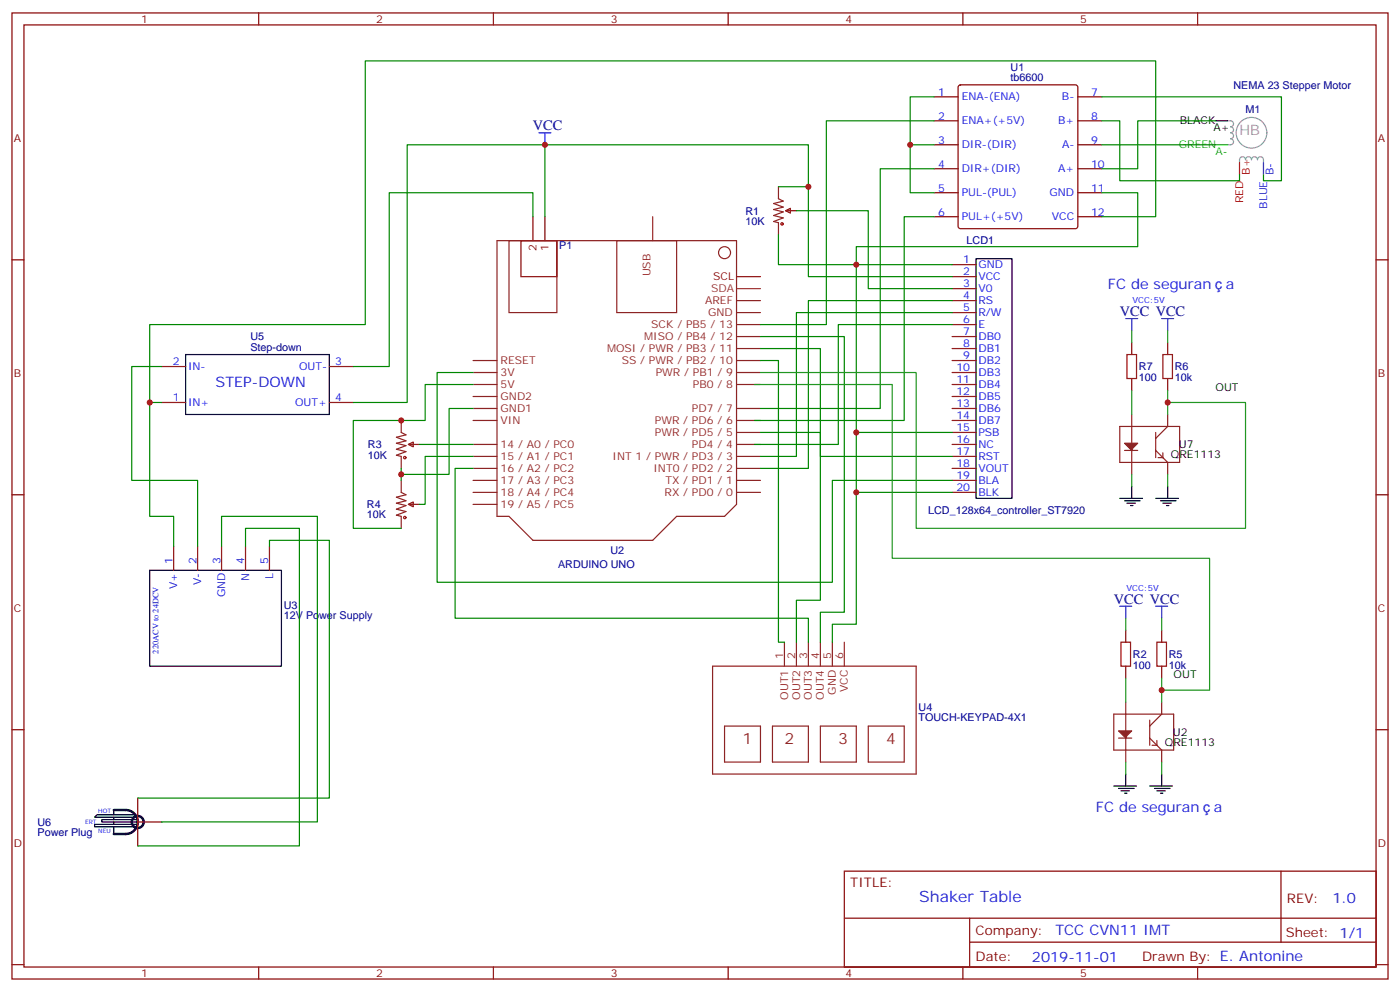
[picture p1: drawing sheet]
<svg xmlns="http://www.w3.org/2000/svg" width="412mm" height="292mm" viewBox="0 0 412 292" stroke-linecap="round" stroke-linejoin="round" font-family="sans-serif">
<g fill="none" stroke="#8c2424" stroke-width=".35">
<path d="M229.3 55v3.5l1.4 .7-2.8 .7 2.8 1.1-2.8 .7 2.8 .7-2.8 1 2.8 .7-2.8 1.1 1.4 .3v3.6M146.4 70.8h70.6v77.6l-3.6 3.6h-14.1l-7 7h-35.3l-7.1-7h-3.5zM149.9 70.8h14.1v21.2h-14.1zM181.7 70.8h17.6v21.2h-17.6zM192.3 63.8v7M217 99.1h7M217 95.5h7M217 92h7M217 88.5h7M139.3 113.2h7.1M139.3 109.6h7.1M139.3 106.1h7.1"/>
<path d="M139.3 116.7h7.1M217 113.2h7M217 109.6h7M217 106.1h7M217 102.6h7M118.2 123.8v3.5l1.4 .7-2.8 .7 2.8 1.1-2.8 .7 2.8 .7-2.8 1 2.8 .7-2.8 1.1 1.4 .3v3.6M139.3 137.9h7.1M139.3 134.3h7.1M139.3 130.8h7.1M139.3 123.8h7.1M139.3 120.2h7.1M217 137.9h7"/>
<path d="M217 134.3h7M217 130.8h7M217 127.3h7M217 123.8h7M217 120.2h7M329.8 125.5h17.7v10.6h-17.7zM331.3 132.6h3.8M333.4 122v17.6M340.4 127.3v7.4M340.4 132.6l3.6 3.5v3.5M342.5 133.3v1.4h-1.4M344 122v3.5l-3.6 3.5"/>
<path d="M118.2 141.4v3.5l1.4 .7-2.8 .7 2.8 1.1-2.8 .7 2.8 .7-2.8 1.1 2.8 .7-2.8 1 1.4 .4v3.5M139.3 144.9h7.1M139.3 141.4h7.1M139.3 148.4h7.1M217 144.9h7M217 141.4h7M209.9 196.1h60v31.7h-60zM231.1 189v7.1M234.6 189v7.1M238.1 189v7.1M241.7 189v7.1M245.2 189v7.1"/>
<path d="M248.7 189v7.1M213.4 213.7h10.6v10.6h-10.6zM227.5 213.7h10.6v10.6h-10.6zM241.7 213.7h10.5v10.6h-10.5zM255.8 213.7h10.5v10.6h-10.5zM328.1 210.2h17.6v10.6h-17.6zM329.5 217.2h3.9M331.6 206.7v17.6M338.7 211.9v7.5M338.7 217.2l3.5 3.6v3.5M340.8 217.9v1.5h-1.4M342.2 206.7v3.5l-3.5 3.5"/>
<circle cx="213.4" cy="74.4" r="1.76"/>
</g>
<g fill="none" stroke="#870000" stroke-width=".35">
<path d="M3.5 3.8h405.4v284.3h-405.4zM7.1 7.3h398.2v277.3h-398.2zM76.2 3.8v3.5M145.3 3.8v3.5M214.5 3.8v3.5M283.6 3.8v3.5M352.8 3.8v3.5M275.2 28.5h7M275.2 35.6h7M282.5 25.2l.4-.2h33.9l.5 .2 .2 .5v40.9l-.2 .5-.5 .2h-33.9l-.5-.2-.2-.5v-40.9zM317.5 28.5h7.1M317.5 35.6h7.1"/>
<path d="M275.2 56.7h7M275.2 42.6h7M275.2 49.7h7M317.5 56.7h7.1M317.5 42.6h7.1M317.5 49.7h7.1M3.5 76.5h3.6M231.4 62l1.4-.7v1.4zM231.4 62h3.2M275.2 63.8h7M280.5 77.9h7M317.5 63.8h7.1"/>
<path d="M405.3 76.5h3.6M280.5 81.4h7M280.5 84.9h7M280.5 88.5h7M280.5 92h7M280.5 95.5h7M280.5 99.1h7M47.6 118.5h7.1M47.6 107.9h7.1M97 118.5h7.1M97 107.9h7.1M280.5 102.6h7"/>
<path d="M280.5 106.1h7M280.5 109.6h7M280.5 113.2h7M280.5 116.7h7M333.4 100.8v3.6M333.4 111.4v3.5M344 100.8v3.6M344 111.4v3.5M120.3 130.8l1.4-.7v1.4zM120.3 130.8h3.2M280.5 120.2h7M280.5 123.8h7"/>
<path d="M280.5 127.3h7M280.5 130.8h7M280.5 134.3h7M280.5 137.9h7M3.5 145.6h3.6M120.3 148.4l1.4-.7v1.5zM120.3 148.4h3.2M280.5 141.4h7M280.5 144.9h7M405.3 145.6h3.6M51.2 160.8v7.1M58.2 160.8v7.1"/>
<path d="M65.3 160.8v7.1M72.3 160.8v7.1M79.4 160.8v7.1M331.6 185.5v3.5M331.6 196.1v3.5M342.2 185.5v3.5M342.2 196.1v3.5M3.5 214.8h3.6M405.3 214.8h3.6M40.6 234.9v14.1M40.6 241.9h7M248.7 256.4h156.6v28.2h-156.6z"/>
<path d="M377.3 256.4v20.9M248.7 270.2h156.5M285.6 277.3h119.6M285.6 270.2v14.2M3.5 283.9h3.6M76.2 284.6v3.5M145.3 284.6v3.5M214.5 284.6v3.5M283.6 284.6v3.5M352.8 284.6v3.5M405.3 283.9h3.6"/>
</g>
<path d="M153.5 70.8h10.5v10.6h-10.5zM157 63.8v7M160.5 63.8v7" fill="none" stroke="#800000" stroke-width=".35"/>
<g fill="none" stroke="#999" stroke-width=".35">
<path d="M361.6 35.5h.9a.88 .88 0 0 1 .9 .9 .88 .88 0 0 1-.9 .9 .88 .88 0 0 1 .9 .9 .88 .88 0 0 1-.9 .9 .88 .88 0 0 1 .9 .9 .88 .88 0 0 1-.9 .8 .88 .88 0 0 1 .9 .9 .88 .88 0 0 1-.9 .9h-.9M365.1 47.9v-.9a.88 .88 0 0 1 .9-.9 .88 .88 0 0 1 .9 .9 .88 .88 0 0 1 .9-.9 .88 .88 0 0 1 .9 .9 .88 .88 0 0 1 .8-.9 .88 .88 0 0 1 .9 .9 .88 .88 0 0 1 .9-.9 .88 .88 0 0 1 .9 .9v.9"/>
<circle cx="368.7" cy="39.1" r="4.5"/>
</g>
<path d="M365.1 47.9v3.5" fill="none" stroke="#f00" stroke-width=".35"/>
<path d="M158.7 39.1h3.6M160.5 39.1v3.5M372.2 47.9v3.5M331.6 93.8h3.5M333.4 93.8v3.5M342.2 93.8h3.5M344 93.8v3.5M329.8 178.4h3.6M331.6 178.4v3.6M340.4 178.4h3.6M342.2 178.4v3.6" fill="none" stroke="#00f" stroke-width=".35"/>
<g fill="none" stroke="#000" stroke-width=".35">
<path d="M358.1 35.6h3.5M287.5 76.1h10.6v70.6h-10.6zM54.7 104.4h42.3v17.6h-42.3zM329.8 146.7h6.7M331.3 147.4h4.5M332 148.1h2.4M333 148.8h.7M333.4 143.2v3.5M340.4 146.7h6.7M341.8 147.4h4.6M342.5 148.1h2.5M343.6 148.8h.7"/>
<path d="M344 143.2v3.5M44.1 167.9h38.8v28.2h-38.8zM33.5 238.4v1.4M39.9 239.8h-11.3l-.7 .7h12M328.1 231.4h6.7M329.5 232.1h4.6M330.2 232.8h2.5M331.3 233.5h.7M331.6 227.8v3.6M338.7 231.4h6.7M340.1 232.1h4.6M340.8 232.8h2.5"/>
<path d="M341.8 233.5h.7M342.2 227.8v3.6M33.5 240.5v.7M33.5 241.9v.7M33.5 243.3v2.2M40.6 241.2h-10.6v.7h10.6M40.6 242.6h-12.7v.7h12"/>
</g>
<path d="M358.1 42.6h3.5" fill="none" stroke="#0f0" stroke-width=".35"/>
<g fill="none" stroke="#a10000" stroke-width=".35">
<path d="M332 104.4h2.8v7h-2.8zM342.5 104.4h2.9v7h-2.9zM330.2 189h2.8v7.1h-2.8zM340.8 189h2.8v7.1h-2.8z"/>
<circle cx="230.4" cy="65.9" r=".35"/>
<circle cx="119.2" cy="134.7" r=".35"/>
<circle cx="119.2" cy="152.3" r=".35"/>
</g>
<g fill="none" stroke="#000" stroke-width=".71">
<path d="M33.5 238.4h3.5a3.5 3.5 0 0 1 3.6 3.5 3.5 3.5 0 0 1-3.6 3.6h-3.5"/>
<circle cx="40.6" cy="241.9" r="1.76"/>
</g>
<g fill="#8c2424" stroke="#8c2424" stroke-width=".35">
<path d="M329.5 215.1h3.9l-1.4 1.4-.4 .7z"/>
<path d="M331.3 130.5h3.8l-1.4 1.4-.3 .7z"/>
</g>
<path d="M217 84.9h7" fill="none" stroke="#933" stroke-width=".35"/>
<path d="M217 81.4h7" fill="none" stroke="#900" stroke-width=".35"/>
<g fill="none" stroke="#008700" stroke-width=".35">
<path d="M275.2 28.5h-7.1v14.1h7.1M275.2 35.6h-31.8v59.9h-19.4M324.6 28.5h52.9v24.7h-5.3v-1.8M324.6 35.6h5.2v17.6h35.3v-1.8M358.1 35.6h-23v14.1h-10.5M160.5 42.6h77.6v12.4M229.3 55h8.8v26.4h42.4M268.1 42.6v14.1h7.1M275.2 49.7h-15.9v70.5h-35.3M324.6 56.7h10.5v15.9h-82.9v5.3h-22.9v-8.8M324.6 42.6h33.5M157 63.8v-7.1h-42.3v51.2h-10.6"/>
<path d="M160.5 63.8v-21.2h-40.6v75.9h-15.8M234.6 62h21.2v22.9h24.7M275.2 63.8h-8.9v60h-44.1M280.5 77.9h-28.3v67h28.3M324.6 63.8h15.8v-45.9h-232.8v77.6h-63.5v23M224 99.1h24.7v81.1h-7v8.8M280.5 95.5h-33.6v35.3h-24.7M280.5 88.5h-42.4v49.4h-14.1M280.5 92h-45.9v42.3h-10.6M47.6 118.5h-3.5v33.5h7.1v8.8M47.6 107.9h-8.8v33.5h19.4v19.4M139.3 109.6h-10.5v61.8h116.4v-30h35.3"/>
<path d="M139.3 113.2h-14.1v10.6h-21.1v31.7h14.1M224 106.1h5.3v82.9h1.8M224 102.6h17.7v74.1h-7.1v12.3M118.2 137.9v3.5M123.5 130.8h15.8M139.3 137.9h-5.2v44.1h104v7M139.3 134.3h-14.1v14.1h-1.7M139.3 120.2h-7v19.4h-14.1M224 127.3h17.7v7h38.8M252.2 127.3h28.3M252.2 144.9v38.8h-7v5.3M65.3 160.8v-8.8h28.2v89.9h-45.9"/>
<path d="M72.3 160.8v-5.3h15.9v93.5h-47.6M79.4 160.8v-1.8h17.6v75.9h-56.4"/>
</g>
<g fill="none" stroke="#248c24" stroke-width=".35">
<path d="M333.4 97.3v3.5M344 97.3v3.5M222.2 113.2h40.6v51.1h93.5v38.8h-14.1M224 109.6h45.9v45.9h97v-37h-22.9v3.5M333.4 114.9v7.1M344 114.9v3.6M333.4 139.6v3.6M344 139.6v3.6M331.6 182v3.5M331.6 199.6v7.1M342.2 182v3.5M342.2 199.6v7.1"/>
<path d="M331.6 224.3v3.5M342.2 224.3v3.5"/>
</g>
<g fill="#c00">
<circle cx="252.2" cy="127.3" r=".88"/>
<circle cx="252.2" cy="77.9" r=".88"/>
<circle cx="252.2" cy="144.9" r=".88"/>
<circle cx="160.5" cy="42.6" r=".88"/>
<circle cx="238.1" cy="55" r=".88"/>
<circle cx="268.1" cy="42.6" r=".88"/>
<circle cx="342.2" cy="203.1" r=".88"/>
<circle cx="344" cy="118.5" r=".88"/>
<circle cx="118.2" cy="139.6" r=".88"/>
<circle cx="118.2" cy="123.8" r=".88"/>
<circle cx="44.1" cy="118.5" r=".88"/>
</g>
<g font-size="4.6" fill="#8d2323">
<text x="218.7" y="219">1</text>
<text x="231.1" y="219">2</text>
<text x="246.9" y="219">3</text>
<text x="261.1" y="219">4</text>
</g>
<text font-size="4.6" fill="#00f" x="270.8" y="265.4">Shaker Table</text>
<g font-size="4.2" fill="#000080">
<text x="157" y="38.4">VCC</text>
<text x="329.9" y="93.1">VCC VCC</text>
<text x="328.1" y="177.7">VCC VCC</text>
</g>
<text font-size="4.2" fill="#999" x="365.1" y="39.8">HB</text>
<g font-size="4.2" fill="#00f">
<text x="326.3" y="84.9">FC de seguran</text>
<text x="361.1" y="84.9">a</text>
<text x="63.5" y="113.9">STEP-DOWN</text>
<text x="322.8" y="239.1">FC de seguran</text>
<text x="357.6" y="239.1">a</text>
<text x="392.5" y="265.7">1.0</text>
<text x="310.9" y="275.2">TCC CVN11 IMT</text>
<text x="304" y="283">2019-11-01</text>
</g>
<g font-size="3.9" fill="#800">
<text x="250.5" y="261">TITLE:</text>
<text x="379.1" y="265.7">REV:</text>
<text x="287.4" y="275.2">Company:</text>
<text x="378.7" y="275.8">Sheet: 1/1</text>
<text x="287.4" y="282.9">Date:</text>
<text x="336.4" y="282.9">Drawn By: E. Antonine</text>
</g>
<g font-size="3.2" fill="#800">
<text x="41.6" y="6.8">1</text>
<text x="110.8" y="6.8">2</text>
<text x="179.9" y="6.8">3</text>
<text x="249.1" y="6.8">4</text>
<text x="318.2" y="6.8">5</text>
<text x="4.1" y="41.9">A</text>
<text x="405.9" y="41.9">A</text>
<text x="4.1" y="111.1">B</text>
<text x="405.9" y="111.1">B</text>
<text x="4.1" y="180.2">C</text>
<text x="405.9" y="180.2">C</text>
<text x="4.1" y="249.3">D</text>
<text x="405.9" y="249.3">D</text>
<text x="41.6" y="287.6">1</text>
<text x="110.8" y="287.6">2</text>
<text x="179.9" y="287.6">3</text>
<text x="249.1" y="287.6">4</text>
<text x="318.2" y="287.6">5</text>
</g>
<g font-size="3.2" fill="#000080">
<text x="297.7" y="23.9">tb6600</text>
<text x="297.7" y="20.8">U1</text>
<text x="363.4" y="26.2">NEMA 23 Stepper Motor</text>
<text x="366.9" y="33.3">M1</text>
<text x="219.6" y="63.2">R1</text>
<text x="219.6" y="66.3">10K</text>
<text x="284.7" y="71.9">LCD1</text>
<text x="164.7" y="73.4">P1</text>
<text x="73.7" y="100.1">U5</text>
<text x="73.7" y="103.3">Step-down</text>
<text x="335.5" y="112.2">100</text>
<text x="335.5" y="109">R7</text>
<text x="346.1" y="112.2">10k</text>
<text x="346.1" y="109">R6</text>
<text x="108.4" y="131.9">R3</text>
<text x="108.4" y="135.2">10K</text>
<text x="108.1" y="149.6">R4</text>
<text x="108.1" y="152.6">10K</text>
<text x="273.4" y="151.3">LCD_128x64_controller_ST7920</text>
<text x="164.4" y="167.1">ARDUINO UNO</text>
<text x="179.8" y="163">U2</text>
<text x="83.6" y="179.1">U3</text>
<text x="83.6" y="182.3">12V Power Supply</text>
<text x="333.7" y="196.9">100</text>
<text x="333.7" y="193.7">R2</text>
<text x="344.3" y="196.9">10k</text>
<text x="344.3" y="193.7">R5</text>
<text x="270.6" y="209.1">U4</text>
<text x="270.6" y="212.3">TOUCH-KEYPAD-4X1</text>
<text x="11" y="243">U6</text>
<text x="11" y="246.2">Power Plug</text>
</g>
<g font-size="3.2" fill="#00f">
<text x="276.3" y="28.2">1</text>
<text x="283.3" y="29.6">ENA-(ENA)</text>
<text x="312.8" y="29.6">B-</text>
<text x="321.4" y="28.2">7</text>
<text x="276.3" y="35.2">2</text>
<text x="321.4" y="35.2">8</text>
<text x="283.3" y="36.6">ENA+(+5V)</text>
<text x="311.7" y="36.6">B+</text>
<text x="276.3" y="42.3">3</text>
<text x="283.3" y="43.7">DIR-(DIR)</text>
<text x="312.8" y="43.7">A-</text>
<text x="321.4" y="42.3">9</text>
<text x="276.3" y="49.3">4</text>
<text x="283.3" y="50.7">DIR+(DIR)</text>
<text x="311.7" y="50.7">A+</text>
<text x="321.4" y="49.3">10</text>
<text x="375.2" y="51.5" transform="rotate(-90 375.2 51.5)">B-</text>
<text x="276.3" y="56.4">5</text>
<text x="283.3" y="57.8">PUL-(PUL)</text>
<text x="309.2" y="57.8">GND</text>
<text x="321.4" y="56.4">11</text>
<text x="276.3" y="63.4">6</text>
<text x="283.3" y="64.8">PUL+(+5V)</text>
<text x="309.8" y="64.8">VCC</text>
<text x="321.4" y="63.4">12</text>
<text x="373.2" y="61.5" transform="rotate(-90 373.2 61.5)">BLUE</text>
<text x="283.7" y="77.5">1</text>
<text x="283.7" y="81.1">2</text>
<text x="288.2" y="79">GND</text>
<text x="288.2" y="82.5">VCC</text>
<text x="283.7" y="84.6">3</text>
<text x="283.7" y="88.1">4</text>
<text x="288.2" y="86">V0</text>
<text x="288.2" y="89.5">RS</text>
<text x="283.7" y="91.7">5</text>
<text x="283.7" y="95.2">6</text>
<text x="288.2" y="93.1">R/W</text>
<text x="283.7" y="98.7">7</text>
<text x="288.2" y="96.6">E</text>
<text x="288.2" y="100.1">DB0</text>
<text x="50.9" y="107.5">2</text>
<text x="98.8" y="107.5">3</text>
<text x="283.7" y="102.2">8</text>
<text x="283.7" y="105.8">9</text>
<text x="288.2" y="103.6">DB1</text>
<text x="288.2" y="107.2">DB2</text>
<text x="55.4" y="108.9">IN-</text>
<text x="88.1" y="108.9">OUT-</text>
<text x="281.7" y="109.3">10</text>
<text x="281.7" y="112.8">11</text>
<text x="288.2" y="110.7">DB3</text>
<text x="50.9" y="118.1">1</text>
<text x="55.4" y="119.5">IN+</text>
<text x="86.9" y="119.5">OUT+</text>
<text x="98.8" y="118.1">4</text>
<text x="281.7" y="116.3">12</text>
<text x="281.7" y="119.9">13</text>
<text x="288.2" y="114.2">DB4</text>
<text x="288.2" y="117.8">DB5</text>
<text x="281.7" y="123.4">14</text>
<text x="288.2" y="121.3">DB6</text>
<text x="288.2" y="124.8">DB7</text>
<text x="281.7" y="126.9">15</text>
<text x="281.7" y="130.5">16</text>
<text x="288.2" y="128.3">PSB</text>
<text x="288.2" y="131.9">NC</text>
<text x="281.7" y="134">17</text>
<text x="281.7" y="137.5">18</text>
<text x="288.2" y="135.4">RST</text>
<text x="281.7" y="141">19</text>
<text x="288.2" y="138.9">VOUT</text>
<text x="288.2" y="142.5">BLA</text>
<text x="281.7" y="144.6">20</text>
<text x="288.2" y="146">BLK</text>
<text x="50.8" y="166.1" transform="rotate(-90 50.8 166.1)">1</text>
<text x="57.9" y="166.1" transform="rotate(-90 57.9 166.1)">2</text>
<text x="64.9" y="166.1" transform="rotate(-90 64.9 166.1)">3</text>
<text x="72" y="166.1" transform="rotate(-90 72 166.1)">4</text>
<text x="79" y="166.1" transform="rotate(-90 79 166.1)">5</text>
<text x="52.2" y="173.3" transform="rotate(-90 52.2 173.3)">V+</text>
<text x="59.3" y="172.2" transform="rotate(-90 59.3 172.2)">V-</text>
<text x="73.4" y="170.9" transform="rotate(-90 73.4 170.9)">N</text>
<text x="80.4" y="170.3" transform="rotate(-90 80.4 170.3)">L</text>
<text x="66.3" y="175.8" transform="rotate(-90 66.3 175.8)">GND</text>
</g>
<g font-size="3.2">
<text x="347.5" y="36.6">BLACK</text>
<text x="357.5" y="38.5">A+</text>
<text x="358.1" y="114.9">OUT</text>
<text x="347.2" y="131.8">U7</text>
<text x="344.9" y="134.8">QRE1113</text>
<text x="345.7" y="199.6">OUT</text>
<text x="343.2" y="219.5">QRE1113</text>
<text x="345.5" y="216.5">U2</text>
</g>
<g font-size="3.2" fill="#0f0">
<text x="347.2" y="43.7">GREEN</text>
<text x="358" y="45.6">A-</text>
</g>
<g font-size="3.2" fill="#f00">
<text x="368.1" y="51.4" transform="rotate(-90 368.1 51.4)">B+</text>
<text x="366.2" y="59.8" transform="rotate(-90 366.2 59.8)">RED</text>
</g>
<g font-size="3.2" fill="#800000">
<text x="158" y="73.9" transform="rotate(-90 158 73.9)">2</text>
<text x="161.6" y="73.9" transform="rotate(-90 161.6 73.9)">1</text>
</g>
<g font-size="3.2" fill="#8d2323">
<text x="191.6" y="81.4" transform="rotate(-90 191.6 81.4)">USB</text>
<text x="207.7" y="89.5">AREF</text>
<text x="208.6" y="93.1">GND</text>
<text x="189.7" y="100.1">MISO / PB4 / 12</text>
<text x="191.8" y="96.6">SCK / PB5 / 13</text>
<text x="147.5" y="107.2">RESET</text>
<text x="178.8" y="103.6">MOSI / PWR / PB3 / 11</text>
<text x="183.2" y="107.2">SS / PWR / PB2 / 10</text>
<text x="147.5" y="110.7">3V</text>
<text x="193.2" y="110.7">PWR / PB1 / 9</text>
<text x="147.5" y="117.8">GND2</text>
<text x="147.5" y="114.2">5V</text>
<text x="204.1" y="114.2">PB0 / 8</text>
<text x="147.5" y="124.8">VIN</text>
<text x="147.5" y="121.3">GND1</text>
<text x="192.9" y="124.8">PWR / PD6 / 6</text>
<text x="203.8" y="121.3">PD7 / 7</text>
<text x="147.5" y="131.9">14 / A0 / PC0</text>
<text x="192.9" y="128.3">PWR / PD5 / 5</text>
<text x="203.8" y="131.9">PD4 / 4</text>
<text x="147.5" y="135.4">15 / A1 / PC1</text>
<text x="180.4" y="135.4">INT 1 / PWR / PD3 / 3</text>
<text x="147.5" y="142.5">17 / A3 / PC3</text>
<text x="147.5" y="138.9">16 / A2 / PC2</text>
<text x="192.5" y="138.9">INT0 / PD2 / 2</text>
<text x="196" y="142.5">TX / PD1 / 1</text>
<text x="147.5" y="149.5">19 / A5 / PC5</text>
<text x="147.5" y="146">18 / A4 / PC4</text>
<text x="195.8" y="146">RX / PD0 / 0</text>
<text x="230.7" y="194" transform="rotate(-90 230.7 194)">1</text>
<text x="234.2" y="194" transform="rotate(-90 234.2 194)">2</text>
<text x="237.8" y="194" transform="rotate(-90 237.8 194)">3</text>
<text x="241.3" y="194" transform="rotate(-90 241.3 194)">4</text>
<text x="244.8" y="194" transform="rotate(-90 244.8 194)">5</text>
<text x="248.4" y="194" transform="rotate(-90 248.4 194)">6</text>
<text x="249.8" y="203.7" transform="rotate(-90 249.8 203.7)">VCC</text>
<text x="232.1" y="205.9" transform="rotate(-90 232.1 205.9)">OUT1</text>
<text x="235.7" y="205.9" transform="rotate(-90 235.7 205.9)">OUT2</text>
<text x="239.2" y="205.9" transform="rotate(-90 239.2 205.9)">OUT3</text>
<text x="242.7" y="205.9" transform="rotate(-90 242.7 205.9)">OUT4</text>
<text x="246.2" y="204.4" transform="rotate(-90 246.2 204.4)">GND</text>
</g>
<text font-size="3.2" fill="#900" x="210.1" y="82.5">SCL</text>
<text font-size="3.2" fill="#933" x="209.5" y="86">SDA</text>
<g font-size="2.5" fill="#00f">
<text x="333.6" y="89.2">VCC:5V</text>
<text x="331.9" y="173.9">VCC:5V</text>
<text x="46.7" y="192.4" transform="rotate(-90 46.7 192.4)">220ACV to 24DCV</text>
</g>
<g font-size="1.8" fill="#00f">
<text x="28.9" y="239.2">HOT</text>
<text x="25" y="242.4">ERT</text>
<text x="28.9" y="245.1">NEU</text>
</g>
</svg>
